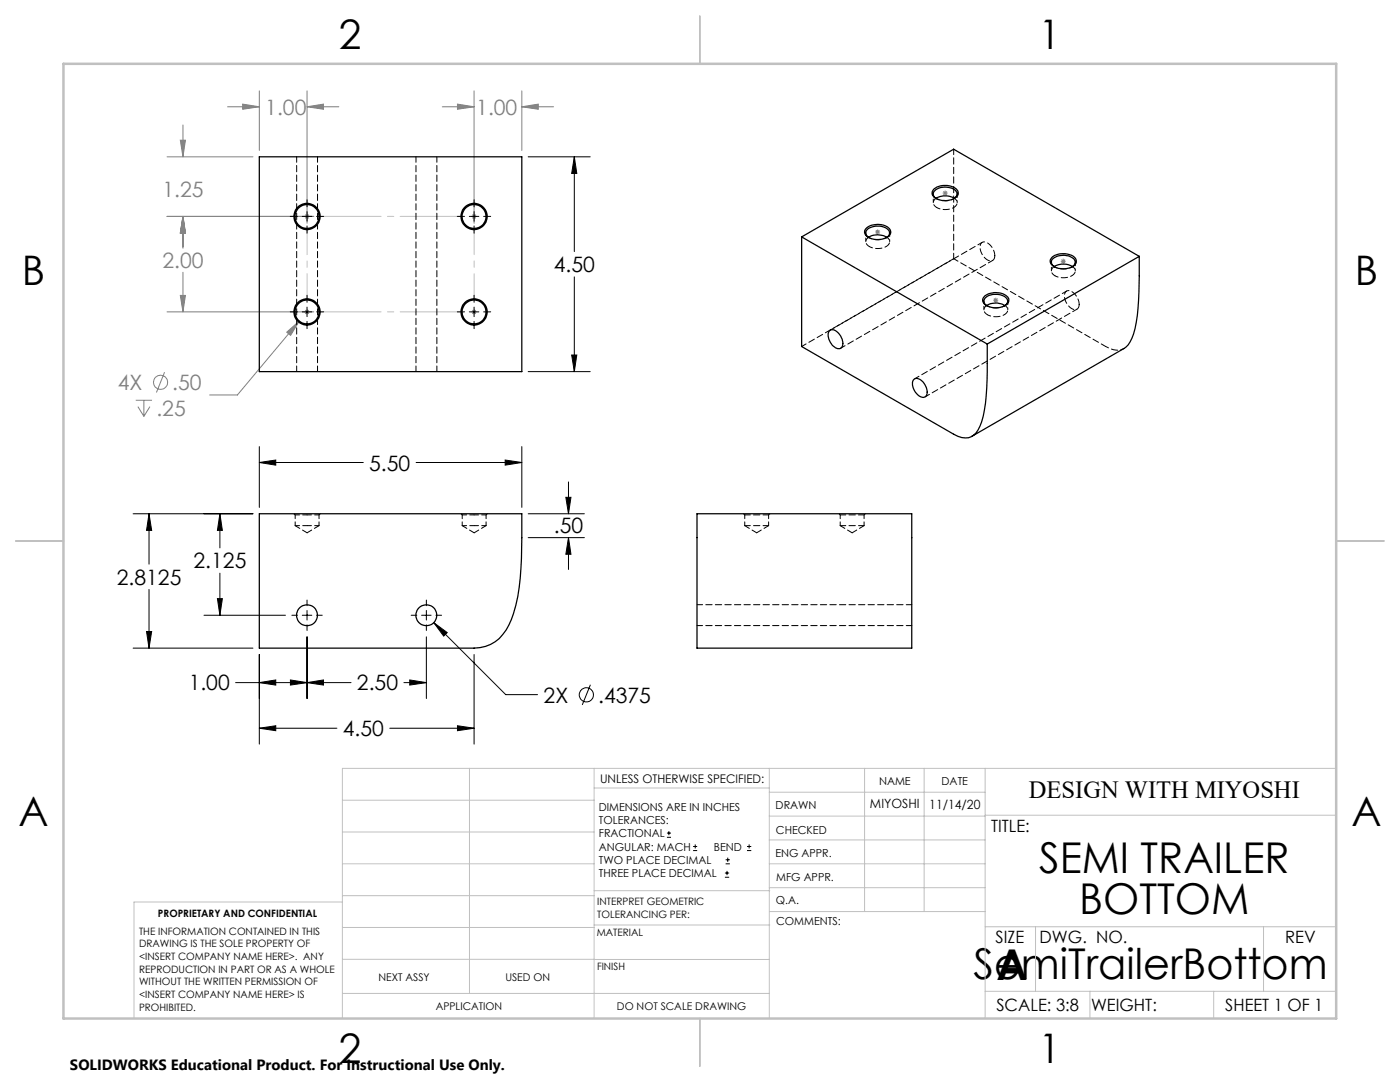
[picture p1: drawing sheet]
<svg xmlns="http://www.w3.org/2000/svg" width="279mm" height="216mm" viewBox="0 0 279 216" stroke-linecap="round" stroke-linejoin="round" font-family="sans-serif">
<g fill="none" stroke="#000" stroke-width=".2">
<path d="M61.3 39.9v1.4M94.6 39.9v1.4M105.4 31.3h12.4M114.6 31.3l.5 3.3h-1zM114.6 31.3v18.9M57.9 43.2h1.5M60.3 43.2h1.9M61.3 42.2v1.9M61.3 45.1v1.4M61.3 58.9v1.4M63.2 43.2h1.4M91.3 43.2h1.4"/>
<path d="M93.7 43.2h1.9M94.6 42.2v1.9M94.6 45.1v1.4M94.6 58.9v1.4M96.5 43.2h1.4M114.6 55.2v19M57.9 62.2h1.5M60.3 62.2h1.9M61.3 61.3v1.9M61.3 64.1v1.5M63.2 62.2h1.4M91.3 62.2h1.4"/>
<path d="M93.7 62.2h1.9M94.6 61.3v1.9M94.6 64.1v1.5M96.5 62.2h1.4M105.4 74.2h12.4M114.1 70.8h1l-.5 3.4zM51.8 92.3l3.2-.5v1zM51.8 89.1v12.1M51.8 92.3h20.7M83 92.3h21.1M100.8 91.8l3.3 .5-3.3 .5zM104.1 89.1v12.1"/>
<path d="M112.9 99.2h1l-.4 3.3zM113.5 96.2v6.3M26.6 102.5h23.9M29.7 102.5l.6 3.3h-1.1zM29.7 102.5v10.1M29.7 117.6v11.7M43.4 119.5h1l-.5 3.3zM43.9 102.5l.5 3.3h-1zM43.9 102.5v6.8M43.9 114.4v8.4M61.3 119.7v1.2M85.1 119.7v1.2"/>
<path d="M105.4 102.5h11.2M105.4 107.3h11.2M113.5 107.3l.4 3.3h-1zM113.5 107.3v6.3M26.6 129.3h23.9M29.2 126h1.1l-.6 3.3zM40.7 122.8h16.3M47 136.2h23.1M51.8 136.2l3.2-.5v1zM51.8 130.6v17.9M58 135.7l3.3 .5-3.3 .5zM58.2 122.8h1.2"/>
<path d="M60.3 122.8h1.9M61.3 121.8v1.9M61.3 124.7v1.1M61.3 136.2l3.3-.5v1zM61.3 127.1v12.3M63.2 122.8h1.1M80.6 136.2h4.5M81.8 135.7l3.3 .5-3.3 .5zM82.1 122.8h1.1M84.1 122.8h1.9M85.1 121.8v1.9M85.1 124.7v1.1"/>
<path d="M85.1 127.1v12.3M86.6 124.2l2.7 2-.8 .7zM86.6 124.2l14.3 14.4h6.4M87 122.8h1.1M94.6 130.6v17.9M117.8 136.6l-1.6 4.1M51.8 145.3l3.2-.5v1zM51.8 145.3h15.4M77.8 145.3h16.8M91.3 144.8l3.3 .5-3.3 .5zM133.1 167.1h.8M133.1 166.2h.8"/>
<path d="M133.5 165.8v.9M138.3 169.7h.8M138.3 168.9h.8M138.7 168.5v.8M144.7 175h.8M144.7 174.2h.8M144.8 172.4h.9M144.8 171.6h.9M145.1 173.8v.8M145.2 171.1v.9M149.1 169.7h.8M149.1 168.9h.8"/>
<path d="M149.5 168.5v.8"/>
<circle cx="117" cy="138.7" r="1.41"/>
</g>
<g fill="none" stroke="#808080" stroke-width=".2">
<path d="M51.8 18.1v11.9M61.3 18.1v26.5M94.6 18.1v26.5M104.1 18.1v11.9M33.3 31.3h17.2M36 28h1l-.5 3.3zM36.5 24.9v6.4M45.4 21.3h6.4M48.4 20.8l3.4 .5-3.4 .5zM61.3 21.3l3.3-.5v1zM61.3 21.3h6.3M88.3 21.3h6.3"/>
<path d="M91.3 20.8l3.3 .5-3.3 .5zM104.1 21.3l3.3-.5v1zM104.1 21.3h6.4M188.1 38.5h1M188.3 38.2l.7 .7M188.6 38v1M189 38.2l-.7 .7M33.3 43.2h29.3M36 58.9h1l-.5 3.3zM36.5 43.2l.5 3.3h-1zM36.5 43.2v6.3M36.5 54.3v7.9"/>
<path d="M60.9 42.8l.7 .8M61.6 42.8l-.7 .8M94.1 43.2h1M94.3 42.8l.7 .8M95 42.8l-.7 .8M174.7 46.3h.9M174.8 45.9l.7 .7M175.2 45.8v1M175.5 45.9l-.7 .7M198.2 59.9h1M198.4 59.5l.7 .8M198.7 59.4v1"/>
<path d="M199.1 59.5l-.7 .8M211.7 52.1h1M211.8 51.8l.7 .7M212.2 51.6v1M212.5 51.8l-.7 .7M27.1 79.9h3.2M28.7 79.9v3.2M32.8 74.3l-1.6 4M33.3 62.2h29.3M57.2 66.3l2.5-2.2-1.7 2.8zM59.7 64.1l-12.3 14.7h-5.6M60.9 61.9l.7 .7"/>
<path d="M61.3 61.7v1.1M61.6 61.9l-.7 .7M94.1 62.2h1M94.3 61.9l.7 .7M94.6 61.7v1.1M95 61.9l-.7 .7M27.5 81.1l1.2 2M29.9 81.1l-1.2 2"/>
<circle cx="32" cy="76.3" r="1.4"/>
</g>
<path d="M63.9 43.2h28.1M92 62.2h-28.1" fill="none" stroke="#c0c0c0" stroke-width=".2" stroke-dasharray="15.2 1.3 1.3 1.3" stroke-dashoffset="3.1"/>
<path d="M61.3 59.6v-13.8M94.6 45.8v13.8" fill="none" stroke="#c0c0c0" stroke-width=".2" stroke-dasharray="15.2 1.3 1.3 1.3" stroke-dashoffset="10.2"/>
<g fill="none" stroke="#c0c0c0" stroke-width=".2">
<path d="M68.3 159.7h50.3M93.7 153.3v44.9M118.6 153.3v49.9M118.6 157.2h34.9M153.5 153.3v49.9M153.5 158.1h43.1M172.5 153.3v28.6M184.4 153.3v28.6M196.6 153.3v49.9M266.7 153.3h-198.4v49.9M68.3 178.7h50.3M68.3 172.4h50.3"/>
<path d="M68.3 166h50.3M68.3 180h-41.6v23.2M118.6 177.7h35M153.5 167.6h43.1M153.5 162.8h43.1M153.5 172.4h43.1M153.5 177.1h43.1M196.6 162.7h70.1M68.3 198.2h85.2M68.3 191.4l85.2 .1M68.3 185.1h50.3M118.6 184.6h35"/>
<path d="M153.6 181.9h43M196.6 197.8h70.1M196.6 184.9h70.1M206.7 184.9v12.9M217.5 197.8v5.4M242.2 197.8v5.4M252.2 184.9v12.9"/>
</g>
<path d="M139.7 3.2v9.5M3.1 107.9h9.6M266.7 107.9h9.5M139.7 203.2v9.6" fill="none" stroke="#c0c0c0" stroke-width=".25"/>
<path d="M12.7 12.7h254v190.5h-254z" fill="none" stroke="#c0c0c0" stroke-width=".5"/>
<path d="M36 28h1l-.5 3.3zM36.5 43.2l.5 3.3h-1zM36.5 43.2l.5 3.3h-1zM36 58.9h1l-.5 3.3zM48.4 20.8l3.4 .5-3.4 .5zM61.3 21.3l3.3-.5v1zM104.1 21.3l3.3-.5v1zM91.3 20.8l3.3 .5-3.3 .5z" fill="#808080"/>
<path d="M29.7 102.5l.6 3.3h-1.1zM29.2 126h1.1l-.6 3.3zM112.9 99.2h1l-.4 3.3zM113.5 107.3l.4 3.3h-1zM51.8 92.3l3.2-.5v1zM100.8 91.8l3.3 .5-3.3 .5zM51.8 145.3l3.2-.5v1zM91.3 144.8l3.3 .5-3.3 .5zM86.6 124.2l1.9 2.7 .8-.7zM58 135.7l3.3 .5-3.3 .5zM51.8 136.2l3.2-.5v1zM61.3 136.2l3.3-.5v1zM81.8 135.7l3.3 .5-3.3 .5zM43.4 119.5h1l-.5 3.3zM43.9 102.5l.5 3.3h-1zM114.6 31.3l.5 3.3h-1zM114.1 70.8h1l-.5 3.4z" fill="#000"/>
<path d="M57.2 66.3l2.5-2.2-1.7 2.8z" fill="#808080"/>
<g fill="none" stroke="#000" stroke-width=".25">
<path d="M51.8 31.3h52.3v42.9h-52.3zM186.3 37.8a3.7 3.7 0 0 1 4.7 .1 1.18 1.18 0 0 1-.9 1.9 3.4 3.4 0 0 1-4-1v-.6zM186.8 39.6a3.7 3.7 0 0 1 3.7 0M186.9 39.6a1.08 1.08 0 0 1-.6-1.2 1.08 1.08 0 0 1 1-.8 3.2 3.2 0 0 1 3.6 .7v.8l-.5 .5M160 47.3v21.8l30.3 17.5a3.3 3.3 0 0 0 4.5-.3 12 12 0 0 0 1.9-5.8l.3-4.7v-7.1M160 47.3l37 21.4M160 47.3l30.3-17.5 37.1 21.4M172.8 45.6a3.5 3.5 0 0 1 4.9 .3 1.38 1.38 0 0 1-1.3 1.7 3.3 3.3 0 0 1-3.8-1v-.6zM173.3 47.4a3.4 3.4 0 0 1 3.7 0M173.4 47.4a1.08 1.08 0 0 1-.6-1.2 1.08 1.08 0 0 1 1-.8 2.86 2.86 0 0 1 3.7 .9l-.1 .6-.5 .5M196.6 59a3.7 3.7 0 0 1 4.6 .4 1.23 1.23 0 0 1-1 1.7 3.4 3.4 0 0 1-4-.8l-.1-.7zM209.9 51.4a3.7 3.7 0 0 1 4.7 .1 1.21 1.21 0 0 1-.9 1.9 3.3 3.3 0 0 1-4-.9l-.1-.7z"/>
<path d="M210.4 53.2a3.7 3.7 0 0 1 3.6 0M210.4 53.2a1.08 1.08 0 0 1-.5-1.2 1.08 1.08 0 0 1 1-.8 2.86 2.86 0 0 1 3.7 .9l-.1 .6-.5 .5M227.4 51.2a66.9 66.9 0 0 1-.9 14.4 5.9 5.9 0 0 1-2.2 4l-30.3 17.5M227.4 51.2l-30.4 17.5M165.4 66.1a1.09 1.09 0 0 1 1.8 .2 2.5 2.5 0 0 1 .7 3.1 1.45 1.45 0 0 1-2-.9 2.63 2.63 0 0 1-.5-2.4zM182.4 75.7a1.52 1.52 0 0 1 2 .8 2.03 2.03 0 0 1 .2 2.7 2.14 2.14 0 0 1-2.4-1.8l-.1-1.1zM196.9 61a3.7 3.7 0 0 1 3.7 0M197 61a1.04 1.04 0 0 1-.6-1 1.04 1.04 0 0 1 .7-.9 3.2 3.2 0 0 1 3.9 .6l.1 .6-.6 .7M51.8 102.5h52.3v4.8a51.5 51.5 0 0 1-1.6 15.1 9.1 9.1 0 0 1-5.6 6.6l-2.3 .3h-42.8zM139.1 102.5h42.9v26.8h-42.9z"/>
<circle cx="61.3" cy="43.2" r="2.63"/>
<circle cx="61.3" cy="43.2" r="2.38"/>
<circle cx="94.6" cy="43.2" r="2.63"/>
<circle cx="94.6" cy="43.2" r="2.38"/>
<circle cx="61.3" cy="62.2" r="2.63"/>
<circle cx="61.3" cy="62.2" r="2.38"/>
<circle cx="94.6" cy="62.2" r="2.63"/>
<circle cx="94.6" cy="62.2" r="2.38"/>
<circle cx="61.3" cy="122.8" r="2.09"/>
<circle cx="85.1" cy="122.8" r="2.09"/>
</g>
<path d="M186.8 39.6a1 1 0 0 0-.5 .9 1 1 0 0 0 .7 .9M173.3 47.3a1 1 0 0 0-.5 1 1 1 0 0 0 .7 .9M210.4 53.2a1 1 0 0 0-.6 1 1 1 0 0 0 .7 .8M196.9 61a1 1 0 0 0-.5 .9 1 1 0 0 0 .7 .9M58.9 102.7h2.4M58.9 104.9h2.4M61.3 102.7h2.4M61.3 104.9h2.4M92.2 102.7h2.4M92.2 104.9h2.4M94.6 102.7h2.4M94.6 104.9h2.4" fill="none" stroke="#000" stroke-width=".2" stroke-dasharray="1.3 .6" stroke-dashoffset=".4"/>
<g fill="none" stroke="#000" stroke-width=".2" stroke-dasharray="1.3 .6">
<path d="M186.8 39.6l.2 .1M190.3 39.7l.2-.1M173.3 47.3l.2 .1M176.9 47.4l.1-.1M210.4 53.2l.1 .1M213.9 53.3l.2-.1M196.9 61h.2M200.4 61h.2M58.7 102.5l.2 .2M63.7 102.7l.2-.2M92 102.5l.2 .2M97 102.7l.2-.2"/>
<path d="M148.4 102.5l.2 .2M153.4 102.7l.2-.2M167.4 102.5l.3 .2M172.4 102.7l.3-.2"/>
</g>
<path d="M58.9 102.7v2.2M63.7 104.9v-2.2M92.2 102.7v2.2M97 104.9v-2.2M148.6 102.7v2.2M153.4 104.9v-2.2M167.7 102.7v2.2M172.4 104.9v-2.2" fill="none" stroke="#000" stroke-width=".2" stroke-dasharray="1.3 .6" stroke-dashoffset=".5"/>
<g fill="none" stroke="#000" stroke-width=".2" stroke-dasharray="1.3 .6" stroke-dashoffset=".2">
<path d="M59.2 31.3v42.8M83 31.3v42.8M190.3 29.8v21.8M63.4 74.1v-42.8M87.2 74.1v-42.8M58.9 104.9l2.4 1.4M61.3 106.3l2.4-1.4M92.2 104.9l2.4 1.4M94.6 106.3l2.4-1.4M148.6 102.7h4.8M148.6 104.9h4.8M148.6 104.9l2.4 1.4"/>
<path d="M151 106.3l2.4-1.4M167.7 102.7h4.7M167.7 104.9h4.7M167.7 104.9l2.4 1.4M170.1 106.3l2.3-1.4M139.1 124.8h42.9M182 120.7h-42.9"/>
</g>
<path d="M173.5 49.2a3.3 3.3 0 0 0 3.9-.6l.1-.6-.5-.7M187 41.4a3.3 3.3 0 0 0 3.9-.5l.1-.6-.5-.7M210.5 55a3.3 3.3 0 0 0 4-.5l.1-.6-.5-.7M197.1 62.8a3.3 3.3 0 0 0 3.9-.6l.1-.5-.5-.7M220.6 69.1a3.4 3.4 0 0 0 3.7 .4" fill="none" stroke="#000" stroke-width=".2" stroke-dasharray="1.3 .6" stroke-dashoffset=".6"/>
<path d="M186.9 39.6a3.7 3.7 0 0 0 3.5 0M173.4 47.4a3.7 3.7 0 0 0 3.5 0M210.5 53.2a3.7 3.7 0 0 0 3.5 0M197 61a3.7 3.7 0 0 0 3.5 0" fill="none" stroke="#000" stroke-width=".2" stroke-dasharray="1.3 .6" stroke-dashoffset=".7"/>
<path d="M198.5 51a2.69 2.69 0 0 0-2.3-2.7 1.49 1.49 0 0 0-.3 2.2 2.06 2.06 0 0 0 2.2 1.5l.3-.3 .1-.7M215.4 60.7a2.69 2.69 0 0 0-2.4-2.7 1.49 1.49 0 0 0-.3 2.2 2.06 2.06 0 0 0 2.2 1.5l.3-.3 .2-.7" fill="none" stroke="#000" stroke-width=".2" stroke-dasharray="1.3 .6" stroke-dashoffset=".1"/>
<path d="M190.3 51.6l30.3 17.5M196 48.4l-30.3 17.5M212.9 58.1l-30.4 17.5M160 69.1l30.3-17.5M167.8 69.5l30.3-17.5M184.6 79.2l30.3-17.5" fill="none" stroke="#000" stroke-width=".2" stroke-dasharray="1.3 .6" stroke-dashoffset=".3"/>
<path d="M186.3 38.7v1.7M172.8 46.5v1.7M177.6 48.2v-1.7M191 40.4v-1.7M209.8 52.3v1.8M214.6 54.1v-1.8M196.4 60.1v1.7M201.1 61.8v-1.7" fill="none" stroke="#000" stroke-width=".2" stroke-dasharray="1.3 .6" stroke-dashoffset=".9"/>
<g font-size="8.5">
<text x="207.4" y="174.2">SEMI TRAILER</text>
<text x="215.4" y="182.3">BOTTOM</text>
<text x="194.3" y="195.4">SemiTrailerBottom</text>
<text x="198.9" y="195.5">A</text>
</g>
<g font-size="8.1">
<text x="67.6" y="9.7">2</text>
<text x="207.3" y="9.7">1</text>
<text x="4.4" y="57">B</text>
<text x="270.4" y="57">B</text>
<text x="3.7" y="164.9">A</text>
<text x="269.7" y="164.9">A</text>
<text x="67.6" y="212.2">2</text>
<text x="207.3" y="212.2">1</text>
</g>
<text font-size="4.9" x="205.3" y="159.3">DESIGN WITH MIYOSHI</text>
<g font-size="4.2" fill="#808080">
<text x="52.9" y="22.9">1.00</text>
<text x="95.1" y="22.9">1.00</text>
<text x="32.4" y="39.3">1.25</text>
<text x="32.4" y="53.4">2.00</text>
<text x="23.5" y="77.8">4X</text>
<text x="34.4" y="77.8">.50</text>
<text x="31.2" y="82.9">.25</text>
</g>
<g font-size="4.2">
<text x="110.5" y="54.3">4.50</text>
<text x="73.7" y="93.9">5.50</text>
<text x="110.5" y="106.4">.50</text>
<text x="38.6" y="113.4">2.125</text>
<text x="23.3" y="116.7">2.8125</text>
<text x="37.7" y="137.8">1.00</text>
<text x="71.2" y="137.8">2.50</text>
<text x="108.5" y="140.2">2X</text>
<text x="119.4" y="140.2">.4375</text>
<text x="68.4" y="146.9">4.50</text>
</g>
<g font-size="3.4">
<text x="197.8" y="166">TITLE:</text>
<text x="198.7" y="188.1">SIZE</text>
<text x="207.5" y="188.1">DWG. NO.</text>
<text x="256.5" y="188.2">REV</text>
<text x="198.8" y="201.7">SCALE: 3:8</text>
<text x="217.7" y="201.8">WEIGHT:</text>
<text x="244.5" y="201.7">SHEET 1 OF 1</text>
</g>
<text font-size="3" x="14" y="213.5">SOLIDWORKS Educational Product. For Instructional Use Only.</text>
<g font-size="2.5">
<text x="173.6" y="161.3">MIYOSHI</text>
<text x="185.5" y="161.4">11/14/20</text>
</g>
<text font-size="2.4" x="119.8" y="156.2">UNLESS OTHERWISE SPECIFIED:</text>
<g font-size="2.2">
<text x="119.5" y="161.8">DIMENSIONS ARE IN INCHES</text>
<text x="154.8" y="161.4">DRAWN</text>
<text x="175.4" y="156.6">NAME</text>
<text x="187.9" y="156.7">DATE</text>
<text x="119.5" y="164.4">TOLERANCES:</text>
<text x="119.5" y="167.1">FRACTIONAL</text>
<text x="154.9" y="166.3">CHECKED</text>
<text x="119.5" y="169.7">ANGULAR: MACH</text>
<text x="119.5" y="172.4">TWO PLACE DECIMAL</text>
<text x="142.5" y="169.7">BEND</text>
<text x="154.8" y="171">ENG APPR.</text>
<text x="119.5" y="175">THREE PLACE DECIMAL</text>
<text x="154.9" y="175.7">MFG APPR.</text>
<text x="154.9" y="180.4">Q.A.</text>
<text x="154.9" y="184.6">COMMENTS:</text>
</g>
<g font-size="2.1">
<text x="75.5" y="195.7">NEXT ASSY</text>
<text x="100.9" y="195.7">USED ON</text>
<text x="86.9" y="201.5">APPLICATION</text>
<text x="123.1" y="201.6">DO NOT SCALE DRAWING</text>
</g>
<g font-size="2">
<text x="31.5" y="182.9">PROPRIETARY AND CONFIDENTIAL</text>
<text x="119.2" y="180.6">INTERPRET GEOMETRIC</text>
<text x="119.2" y="183.1">TOLERANCING PER:</text>
<text x="27.8" y="186.5">THE INFORMATION CONTAINED IN THIS</text>
<text x="27.8" y="189">DRAWING IS THE SOLE PROPERTY OF</text>
<text x="27.8" y="191.6">&lt;INSERT COMPANY NAME HERE&gt;. ANY</text>
<text x="119.1" y="186.7">MATERIAL</text>
<text x="27.8" y="194.1">REPRODUCTION IN PART OR AS A WHOLE</text>
<text x="27.8" y="196.6">WITHOUT THE WRITTEN PERMISSION OF</text>
<text x="119.1" y="193.5">FINISH</text>
<text x="27.8" y="199.1">&lt;INSERT COMPANY NAME HERE&gt; IS</text>
<text x="27.8" y="201.7">PROHIBITED.</text>
</g>
</svg>
